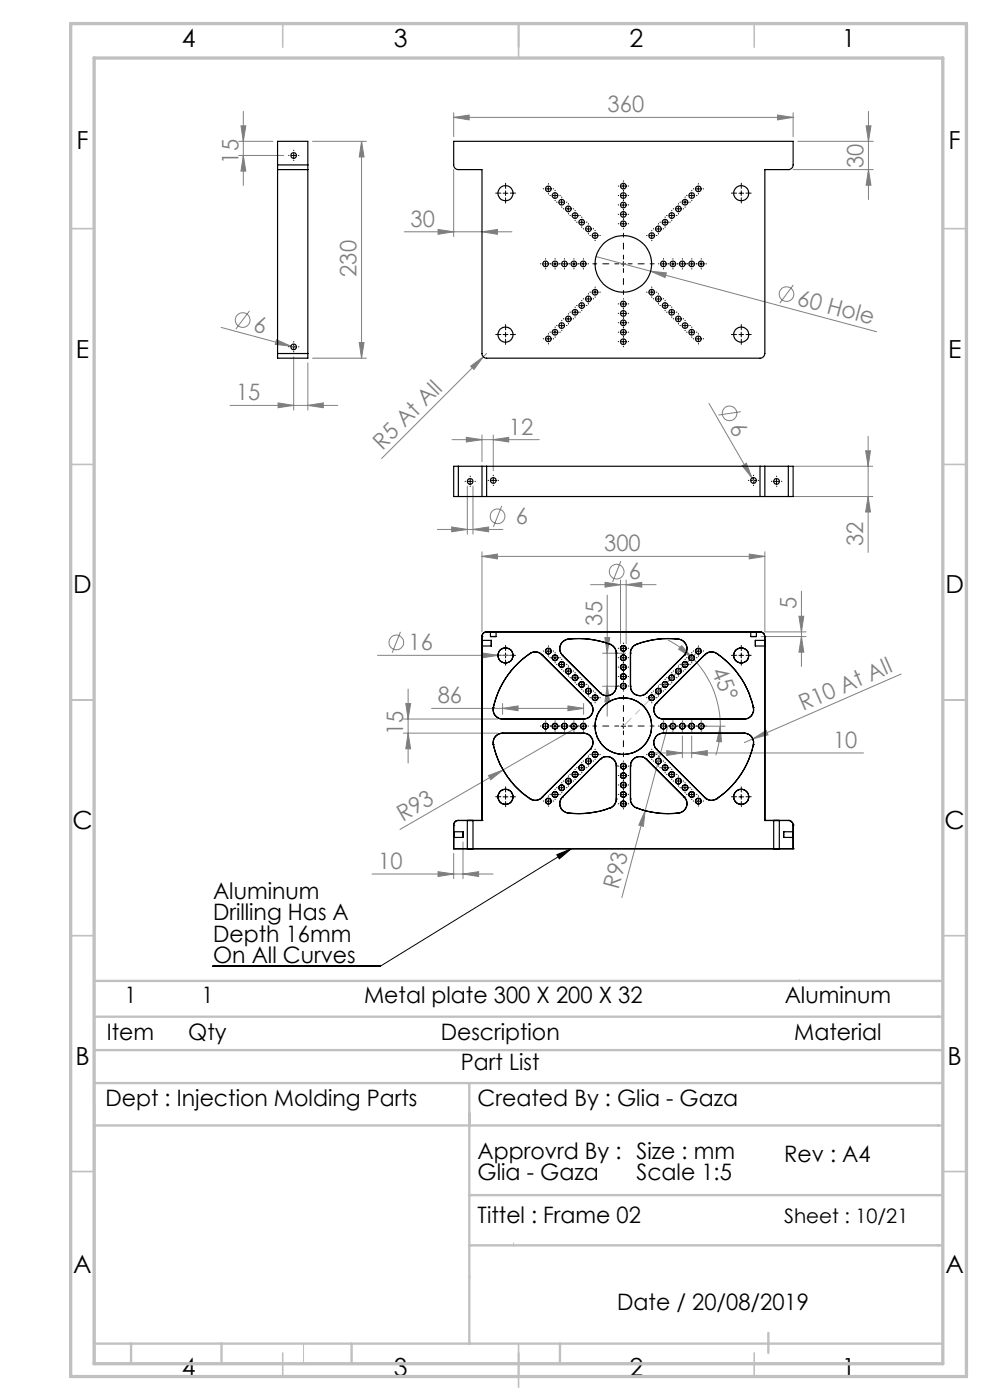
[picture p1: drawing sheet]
<svg xmlns="http://www.w3.org/2000/svg" width="210mm" height="297mm" viewBox="0 0 210 297" stroke-linecap="round" stroke-linejoin="round" font-family="sans-serif">
<g fill="none" stroke="#808080" stroke-width=".21">
<path d="M50.6 33h9.6M50.6 30h7.3M51.1 26.7h1l-.5 3.3zM51.6 33l.5 3.3h-1zM51.6 23.6v15.7M66.3 30h11.4M76.7 30l.5 3.3h-1zM76.7 30v46M96.2 24.9l3.3-.5v1zM96.2 23.9v5.1M96.2 36v14.2M96.2 24.9h72"/>
<path d="M164.9 24.4l3.3 .5-3.3 .5zM168.2 23.9v5.1M168.2 36h17M169.2 30h16M183.7 26.7h1l-.5 3.3zM184.2 36l.5 3.3h-1zM184.2 23.6v18.7M85.8 49.2h22.8M92.9 48.7l3.3 .5-3.3 .5zM102.2 49.2l3.3-.5v1zM126.4 54.4l11.6 3.1M138 57.5l3.4 .4-.3 1z"/>
<path d="M138 57.5l47.9 12.9M46.9 69.5l14.8 3.9M52.9 66l-2.9 3.8M58.7 72.1l3 1.3-3.3-.3zM61.7 73.4l1.2 .3M62.3 75.7v11.3M65.3 77v10M66.3 76h11.4M76.2 72.7h1l-.5 3.3zM99.8 77.7l2.7-2-2 2.7zM103.2 75l-22.2 22.3M168.3 60.5l-2.9 3.8"/>
<path d="M48.8 86h22.8M59 85.5l3.3 .5-3.3 .5zM65.3 86l3.3-.5v1zM95.9 93.3h18.5M98.9 92.8l3.3 .5-3.3 .5zM102.2 92.3v5.6M104.6 93.3l3.3-.5v1zM104.6 92.3v7.5M150.4 85.6l9.1 15.8M157.1 87.3l-4.7 .7M157.4 98.8l.9-.5 1.2 3.1zM168.2 98.9h16.9"/>
<path d="M183.6 95.6h1l-.4 3.3zM184.2 92.6v24.6M92.8 112.3h13.9M95.8 111.8l3.3 .5-3.3 .5zM99.1 103.1v10.2M100.3 112.3l3.3-.5v1zM100.3 103.1v10.2M102.2 118l3.3-.5v1.1zM102.2 117v17.1M102.2 118h60M106.4 107.3l-1.7 4.5M131.7 119.1l-1.8 4.4"/>
<path d="M158.9 117.5l3.3 .5-3.3 .6zM159.5 101.4l.6 1M162.2 117v17.1h8.8M168.2 105.3h16.9M184.2 105.3l.4 3.3h-1zM80.1 139h28.7M84.9 134.1l-1.7 4.4M102.3 138.5l3.3 .5-3.3 .6zM125.3 124h13.9M127.8 138.6h4.9M128.3 135.3h1l-.5 3.3zM128.3 123.5l3.3 .5-3.3 .6z"/>
<path d="M128.8 126.3v25.6M131.6 123v13.6M132.8 124l3.3-.5v1.1zM132.8 123v13.6M141.7 135.8a20.1 20.1 0 0 1 5.1 3.7M144.6 137l2.2 2.5-2.9-1.8zM146.8 139.5a20.4 20.4 0 0 1 6 14.6M147.5 138.8l-8.5 8.5M161.4 135h9.6M169.5 130.7h1l-.5 3.4zM170 135l.5 3.4h-1zM170 125.4v16"/>
<path d="M85.6 152.5h20M85.6 155.5h20M86.1 149.3h1l-.5 3.2zM86.6 146.2v15.7M86.6 155.5l.5 3.4h-1zM91.5 150.3h32.3M106.6 150.3l3.3-.5v1zM106.6 149.3v2.2M120.5 149.8l3.3 .5-3.3 .5zM122.8 154.1l-16.1 9.2M123.8 149.3v2.2M127.8 145.6h4.9"/>
<path d="M128.8 145.6l.5 3.3h-1zM138.4 159.7h44.8M139.7 154.1h14.1M141.4 159.2l3.3 .5-3.3 .6zM141.6 154.1l-9.7 36.3M144.7 156.1v4.7M146.7 159.7l3.3-.5v1.1zM146.7 156.1v4.7M152.8 154.1l.2 3.3-1-.1zM152.8 154.1a19.4 19.4 0 0 1-1 6.1M159.7 156.7l2.8-1.8 .4 1zM159.7 156.7l-1.8 .8"/>
<path d="M191.2 143l-31.5 13.7M98.2 178.6v7.8M103.6 164.5l3.1-1.2-2.6 2.1zM106.7 163.3l-21.9 12.7M136.8 172l-.3 3.3-1-.3zM78.9 185.4h25.7M92.9 184.9l3.3 .5-3.3 .5zM96.2 181v5.4M98.2 185.4l3.3-.5v1z"/>
<circle cx="51.5" cy="67.9" r="1.56"/>
<circle cx="166.8" cy="62.4" r="1.55"/>
<circle cx="154.8" cy="87.7" r="1.55"/>
<circle cx="105.5" cy="109.5" r="1.55"/>
<circle cx="84.1" cy="136.3" r="1.56"/>
<circle cx="130.8" cy="121.3" r="1.55"/>
</g>
<g fill="none" stroke="#000" stroke-width=".21">
<path d="M61.8 33h1M62.3 32.5v1M116.3 39.6v1M131.7 39.5h1M132.2 39v1M148.1 39.6v1M106.7 41h1M107.2 40.5v1M115.2 56h1M115.7 55.5v1M115.8 40.1h1M117.2 56h1"/>
<path d="M117.2 41.5h1M117.7 41v1M117.7 55.5v1M118.6 42.9h1.1M119.1 42.4v1M119.2 56h1M119.7 55.5v1M120.1 44.3h1M120.5 43.8v1M121.2 56h1M121.5 45.7h1M121.7 55.5v1"/>
<path d="M122 45.2v1M122.9 47.2h1M123.2 56h1M123.4 46.6v1.1M123.7 55.5v1M124.3 48.6h1M124.8 48v1.1M125.7 50h1M126.2 49.5v1M131.7 56h1M131.7 41.5h1M131.7 43.5h1"/>
<path d="M131.7 47.5h1M131.7 45.5h1M132.2 41v1M132.2 43v1M132.2 45v1M132.2 47v1M132.2 55.5v1M137.7 50h1M138.3 49.5v1M139.1 48.6h1.1M139.7 48v1.1M140.2 56h1"/>
<path d="M140.6 47.2h1M140.7 55.5v1M141.1 46.6v1.1M142 45.7h1M142.2 56h1M142.5 45.2v1M142.7 55.5v1M143.4 44.3h1M143.9 43.8v1M144.2 56h1M144.7 55.5v1M144.8 42.9h1"/>
<path d="M145.3 42.4v1M146.2 56h1M146.2 41.5h1M146.7 41v1M146.7 55.5v1M147.6 40.1h1M148.2 56h1M148.7 55.5v1M156.7 41h1M157.2 40.5v1M61.8 73.6h1M62.3 73.1v1"/>
<path d="M106.7 71h1M107.2 70.5v1M115.8 71.9h1M116.3 71.4v1M117.2 70.5h1M117.7 70v1M118.6 69.1h1.1M119.1 68.6v1M120.1 67.7h1M120.5 67.2v1M121.5 66.2h1M122 65.8v.9"/>
<path d="M122.9 64.8h1M123.4 64.3v1M124.3 63.4h1M124.8 62.9v1M125.7 62h1M126.2 61.5v1M131.7 64.5h1M131.7 66.5h1M131.7 70.5h1M131.7 68.5h1M131.7 72.5h1M132.2 64v1"/>
<path d="M132.2 66v1M132.2 68v1M132.2 70v1M132.2 72v1M137.7 62h1M138.3 61.5v1M139.1 63.4h1.1M139.7 62.9v1M140.6 64.8h1M141.1 64.3v1M142 66.2h1M142.5 65.8v.9"/>
<path d="M143.4 67.7h1M143.9 67.2v1M144.8 69.1h1M145.3 68.6v1M146.2 70.5h1M146.7 70v1M147.6 71.9h1M148.1 71.4v1M156.7 71h1M157.2 70.5v1M99.2 102.1h1M99.7 101.6v1"/>
<path d="M104.1 101.9h1M104.6 101.4v1M159.3 101.9h1M159.8 101.4v1M164.2 102.1h1M164.7 101.6v1M106.7 139h1M107.2 138.5v1.1M115.8 138.1h1M116.3 137.6v1M117.2 139.6h1M117.7 139.1v.9"/>
<path d="M131.7 139.6h1M131.7 137.5h1M132.2 137.1v.9M132.2 139v1M146.2 139.6h1M146.7 139.1v.9M147.6 138.1h1M148.1 137.6v1M156.7 139h1M157.2 138.5v1.1M115.2 154.1h1M115.7 153.5v1"/>
<path d="M117.2 154.1h1M117.7 153.5v1M118.6 141h1.1M119.1 140.5v1M119.2 154.1h1M119.7 153.5v1M120.1 142.4h1M120.5 141.9v1M121.2 154.1h1M121.5 143.8h1M121.7 153.5v1M122 143.3v1"/>
<path d="M122.9 145.2h1M123.2 154.1h1M123.4 144.7v1M123.7 153.5v1M124.3 146.6h1M124.8 146.1v1M125.7 148h1M126.2 147.5v1M126.2 159.6v.9M131.7 154.1h1M131.7 145.6h1M131.7 143.5h1"/>
<path d="M131.7 141.5h1M132.2 141v1.1M132.2 143v1M132.2 145.1v.9M132.2 153.5v1M137.7 148h1M138.3 147.5v1M138.3 159.6v.9M139.1 146.6h1.1M139.7 146.1v1M140.2 154.1h1M140.6 145.2h1"/>
<path d="M140.7 153.5v1M141.1 144.7v1M142 143.8h1M142.2 154.1h1M142.5 143.3v1M142.7 153.5v1M143.4 142.4h1M143.9 141.9v1M144.2 154.1h1M144.7 153.5v1M144.8 141h1M145.3 140.5v1"/>
<path d="M146.2 154.1h1M146.7 153.5v1M148.2 154.1h1M148.7 153.5v1M106.7 169h1M107.2 168.6v.9M115.8 170h1M116.3 169.4v1.1M117.2 168.6h1M117.7 168v1M118.6 167.1h1.1M119.1 166.6v1"/>
<path d="M120.1 165.7h1M120.5 165.2v1M121.5 164.3h1M122 163.8v1M122.9 162.9h1M123.4 162.4v1M124.3 161.5h1M124.8 161v1M125.7 160.1h1M131.7 168.6h1M131.7 166.5h1M131.7 170.5h1"/>
<path d="M131.7 162.6h1M131.7 164.5h1M132.2 162v1.1M132.2 164v1M132.2 166v1M132.2 168.1v.9M132.2 170v1.1M137.7 160.1h1M139.1 161.5h1.1M139.7 161v1M140.6 162.9h1M141.1 162.4v1"/>
<path d="M142 164.3h1M142.5 163.8v1M143.4 165.7h1M143.9 165.2v1M144.8 167.1h1M145.3 166.6v1M146.2 168.6h1M146.7 168v1M147.6 170h1M148.1 169.4v1.1M156.7 169h1M157.2 168.6v.9"/>
<path d="M118.1 181.3l3.1-1.2-2.6 2.1zM121.2 180.1l-40.6 24.9h-35.5"/>
</g>
<g fill="none" stroke="#000" stroke-width=".21" stroke-dasharray="15.2 1.3 1.3 1.3">
<path d="M61.3 33h-.1M62.3 32v-.1M62.3 34v.1M63.3 33h.1M107.2 40v-1.1M116.3 39.1v-.1M131.2 39.5h-.1M132.2 38.5v-.1M133.2 39.5h.1M148.2 39.1v-.1M157.2 40v-1.1M106.2 41h-1.1"/>
<path d="M107.2 42v1.1M108.2 41h1.1M114.7 56h-.1M115.3 40.1h-.1M115.7 55v-.1M115.7 57v.1M116.3 41.1v.1M116.7 56h-.1M116.7 56h.1M116.8 41.5h-.1M117.3 40.1h.1M117.7 55v-.1"/>
<path d="M117.7 57v.1M117.8 40.5v-.1M117.8 42.5v.1M118.2 42.9h-.1M118.7 56h-.1M118.7 56h.1M118.8 41.5h.1M119.2 41.9v-.1M119.2 43.9v.1M119.6 44.3h-.1M119.7 55v-.1M119.7 57v.1"/>
<path d="M120.2 42.9h.1M120.6 43.3v-.1M120.6 45.3v.1M120.7 56h.1M120.7 56h-.1M121 45.7h-.1M121.6 44.3h.1M121.7 55v-.1M121.7 57v.1M122 44.7v-.1M122 46.7v.1M122.4 47.1h-.1"/>
<path d="M122.7 56h-.1M122.7 56h.1M123 45.7h.1M123.4 46.1v-.1M123.4 48.1v.1M123.7 55v-.1M123.7 57v.1M123.8 48.5h-.1M124.4 47.1h.1M124.7 56h.1M124.8 47.5v-.1M124.8 49.5v.1"/>
<path d="M125.2 50h-.1M125.8 48.5h.1M126.2 49v-.1M126.2 51v.1M127.2 50h.1M131.2 43.5h-.1M131.2 41.5h-.1M131.2 47.5h-.1M131.2 45.5h-.1M132.2 42.5v-.1M132.2 44.5v.1M132.2 40.5v-.1"/>
<path d="M132.2 42.5v.1M132.2 40.5v.1M132.2 46.5v-.1M132.2 48.5v.1M132.2 44.5v-.1M132.2 46.5v.1M133.2 43.5h.1M133.2 41.5h.1M133.2 47.5h.1M133.2 45.5h.1M137.3 50h-.1M138.3 49v-.1"/>
<path d="M138.3 51v.1M138.7 48.5h-.1M139.3 50h.1M139.7 47.5v-.1M139.7 49.5v.1M139.7 56h-.1M140.1 47.1h-.1M140.7 48.5h.1M140.7 55v-.1M140.7 57v.1M141.1 46.1v-.1M141.1 48.1v.1"/>
<path d="M141.5 45.7h-.1M141.7 56h.1M141.7 56h-.1M142.1 47.1h.1M142.5 44.7v-.1M142.5 46.7v.1M142.7 55v-.1M142.7 57v.1M142.9 44.3h-.1M143.5 45.7h.1M143.7 56h.1M143.7 56h-.1"/>
<path d="M143.9 43.3v-.1M143.9 45.3v.1M144.3 42.9h-.1M144.7 55v-.1M144.7 57v.1M144.9 44.3h.1M145.3 41.9v-.1M145.3 43.9v.1M145.7 41.5h-.1M145.7 56h-.1M145.7 56h.1M146.3 42.9h.1"/>
<path d="M146.7 40.5v-.1M146.7 42.5v.1M146.7 55v-.1M146.7 57v.1M147.2 40.1h-.1M147.7 41.5h.1M147.7 56h.1M147.7 56h-.1M148.2 41.1v.1M148.7 55v-.1M148.7 57v.1M149.2 40.1h.1"/>
<path d="M149.7 56h.1M156.2 41h-1.1M157.2 42v1.1M158.2 41h1.1M61.3 73.6h-.1M62.3 72.6v-.1M62.3 74.6v.1M63.3 73.6h.1M106.2 71h-1.1M107.2 70v-1.1M107.2 72v1.1M108.2 71h1.1"/>
<path d="M115.3 71.9h-.1M116.3 70.9v-.1M116.3 72.9v.1M116.8 70.5h-.1M117.3 71.9h.1M117.8 69.5v-.1M117.8 71.5v.1M118.2 69.1h-.1M118.8 70.5h.1M119.2 68.1v-.1M119.2 70.1v.1M119.6 67.6h-.1"/>
<path d="M120.2 69.1h.1M120.6 66.6v-.1M120.6 68.6v.1M121 66.2h-.1M121.6 67.6h.1M122 65.2v-.1M122 67.2v.1M122.4 64.8h-.1M123 66.2h.1M123.4 63.8v-.1M123.4 65.8v.1M123.8 63.4h-.1"/>
<path d="M124.4 64.8h.1M124.8 62.4v-.1M124.8 64.4v.1M125.2 62h-.1M125.8 63.4h.1M126.2 61v-.1M126.2 63v.1M127.2 62h.1M131.2 64.5h-.1M131.2 66.5h-.1M131.2 68.5h-.1M131.2 70.5h-.1"/>
<path d="M131.2 72.5h-.1M132.2 63.5v-.1M132.2 65.5v.1M132.2 65.5v-.1M132.2 67.5v.1M132.2 67.5v-.1M132.2 69.5v.1M132.2 69.5v-.1M132.2 71.5v.1M132.2 71.5v-.1M132.2 73.5v.1M133.2 64.5h.1"/>
<path d="M133.2 66.5h.1M133.2 68.5h.1M133.2 70.5h.1M133.2 72.5h.1M137.3 62h-.1M138.3 61v-.1M138.3 63v.1M138.7 63.4h-.1M139.3 62h.1M139.7 62.4v-.1M139.7 64.4v.1M140.1 64.8h-.1"/>
<path d="M140.7 63.4h.1M141.1 63.8v-.1M141.1 65.8v.1M141.5 66.2h-.1M142.1 64.8h.1M142.5 65.2v-.1M142.5 67.2v.1M142.9 67.6h-.1M143.5 66.2h.1M143.9 66.6v-.1M143.9 68.6v.1M144.3 69.1h-.1"/>
<path d="M144.9 67.6h.1M145.3 68.1v-.1M145.3 70.1v.1M145.7 70.5h-.1M146.3 69.1h.1M146.7 69.5v-.1M146.7 71.5v.1M147.2 71.9h-.1M147.7 70.5h.1M148.2 70.9v-.1M148.2 72.9v.1M149.2 71.9h.1"/>
<path d="M156.2 71h-1.1M157.2 70v-1.1M157.2 72v1.1M158.2 71h1.1M98.7 102.1h-.1M99.7 101.1v-.1M99.7 103.1v.1M100.7 102.1h.1M103.6 101.9h-.1M104.6 100.9v-.1M104.6 102.9v.1M105.6 101.9h.1"/>
<path d="M158.8 101.9h-.1M159.8 100.9v-.1M159.8 102.9v.1M160.8 101.9h.1M163.7 102.1h-.1M164.7 101.1v-.1M164.7 103.1v.1M165.7 102.1h.1M106.2 139h-1.1M107.2 138v-1.1M108.2 139h1.1M115.3 138.1h-.1"/>
<path d="M116.3 137.1v-.1M116.3 139.1v.1M116.8 139.5h-.1M117.3 138.1h.1M117.8 138.5v-.1M118.8 139.5h.1M119.2 139.9v-.1M131.2 139.5h-.1M131.2 137.5h-.1M132.2 138.5v-.1M132.2 136.5v-.1M132.2 138.5v.1"/>
<path d="M133.2 139.5h.1M133.2 137.5h.1M145.3 139.9v-.1M145.7 139.5h-.1M146.7 138.5v-.1M147.2 138.1h-.1M147.7 139.5h.1M148.2 137.1v-.1M148.2 139.1v.1M149.2 138.1h.1M156.2 139h-1.1M157.2 138v-1.1"/>
<path d="M158.2 139h1.1M107.2 140v1.1M114.7 154h-.1M115.7 153v-.1M115.7 155v.1M116.7 154h-.1M116.7 154h.1M117.7 153v-.1M117.7 155v.1M117.8 140.5v.1M118.2 140.9h-.1M118.7 154h-.1"/>
<path d="M118.7 154h.1M119.2 141.9v.1M119.6 142.4h-.1M119.7 153v-.1M119.7 155v.1M120.2 140.9h.1M120.6 141.4v-.1M120.6 143.4v.1M120.7 154h.1M120.7 154h-.1M121 143.8h-.1M121.6 142.4h.1"/>
<path d="M121.7 153v-.1M121.7 155v.1M122 142.8v-.1M122 144.8v.1M122.4 145.2h-.1M122.7 154h-.1M122.7 154h.1M123 143.8h.1M123.4 144.2v-.1M123.4 146.2v.1M123.7 153v-.1M123.7 155v.1"/>
<path d="M123.8 146.6h-.1M124.4 145.2h.1M124.7 154h.1M124.8 145.6v-.1M124.8 147.6v.1M125.2 148h-.1M125.8 146.6h.1M126.2 147v-.1M126.2 149v.1M126.2 159v-.1M127.2 148h.1M131.2 145.5h-.1"/>
<path d="M131.2 143.5h-.1M131.2 141.5h-.1M132.2 144.5v-.1M132.2 146.5v.1M132.2 142.5v-.1M132.2 144.5v.1M132.2 140.5v-.1M132.2 142.5v.1M132.2 140.5v.1M133.2 145.5h.1M133.2 143.5h.1M133.2 141.5h.1"/>
<path d="M137.3 148h-.1M138.3 147v-.1M138.3 149v.1M138.3 159v-.1M138.7 146.6h-.1M139.3 148h.1M139.7 145.6v-.1M139.7 147.6v.1M139.7 154h-.1M140.1 145.2h-.1M140.7 146.6h.1M140.7 153v-.1"/>
<path d="M140.7 155v.1M141.1 144.2v-.1M141.1 146.2v.1M141.5 143.8h-.1M141.7 154h.1M141.7 154h-.1M142.1 145.2h.1M142.5 142.8v-.1M142.5 144.8v.1M142.7 153v-.1M142.7 155v.1M142.9 142.4h-.1"/>
<path d="M143.5 143.8h.1M143.7 154h.1M143.7 154h-.1M143.9 141.4v-.1M143.9 143.4v.1M144.3 140.9h-.1M144.7 153v-.1M144.7 155v.1M144.9 142.4h.1M145.3 141.9v.1M145.7 154h-.1M145.7 154h.1"/>
<path d="M146.3 140.9h.1M146.7 140.5v.1M146.7 153v-.1M146.7 155v.1M147.7 154h.1M147.7 154h-.1M148.7 153v-.1M148.7 155v.1M149.7 154h.1M157.2 140v1.1M106.2 169h-1.1M107.2 168v-1.1"/>
<path d="M107.2 170v1.1M108.2 169h1.1M115.3 169.9h-.1M116.3 168.9v-.1M116.3 170.9v.1M116.8 168.5h-.1M117.3 169.9h.1M117.8 167.5v-.1M117.8 169.5v.1M118.2 167.1h-.1M118.8 168.5h.1M119.2 166.1v-.1"/>
<path d="M119.2 168.1v.1M119.6 165.7h-.1M120.2 167.1h.1M120.6 164.7v-.1M120.6 166.7v.1M121 164.3h-.1M121.6 165.7h.1M122 163.3v-.1M122 165.3v.1M122.4 162.9h-.1M123 164.3h.1M123.4 161.9v-.1"/>
<path d="M123.4 163.9v.1M123.8 161.4h-.1M124.4 162.9h.1M124.8 160.4v-.1M124.8 162.4v.1M125.2 160h-.1M125.8 161.4h.1M126.2 161v.1M127.2 160h.1M131.2 166.5h-.1M131.2 168.5h-.1M131.2 170.5h-.1"/>
<path d="M131.2 162.5h-.1M131.2 164.5h-.1M132.2 165.5v-.1M132.2 167.5v.1M132.2 167.5v-.1M132.2 169.5v.1M132.2 169.5v-.1M132.2 171.5v.1M132.2 161.5v-.1M132.2 163.5v.1M132.2 163.5v-.1M132.2 165.5v.1"/>
<path d="M133.2 166.5h.1M133.2 168.5h.1M133.2 170.5h.1M133.2 162.5h.1M133.2 164.5h.1M137.3 160h-.1M138.3 161v.1M138.7 161.4h-.1M139.3 160h.1M139.7 160.4v-.1M139.7 162.4v.1M140.1 162.9h-.1"/>
<path d="M140.7 161.4h.1M141.1 161.9v-.1M141.1 163.9v.1M141.5 164.3h-.1M142.1 162.9h.1M142.5 163.3v-.1M142.5 165.3v.1M142.9 165.7h-.1M143.5 164.3h.1M143.9 164.7v-.1M143.9 166.7v.1M144.3 167.1h-.1"/>
<path d="M144.9 165.7h.1M145.3 166.1v-.1M145.3 168.1v.1M145.7 168.5h-.1M146.3 167.1h.1M146.7 167.5v-.1M146.7 169.5v.1M147.2 169.9h-.1M147.7 168.5h.1M148.2 168.9v-.1M148.2 170.9v.1M149.2 169.9h.1"/>
<path d="M156.2 169h-1.1M157.2 168v-1.1M157.2 170v1.1M158.2 169h1.1"/>
</g>
<path d="M131.2 56h-5.5M132.2 55v-5.5M132.2 57v5.5M133.2 56h5.5M131.2 154h-5.5M132.2 153v-5.5M132.2 155v5.5M133.2 154h5.5" fill="none" stroke="#000" stroke-width=".21" stroke-dasharray="15.2 1.3 1.3 1.3" stroke-dashoffset="14.4"/>
<path d="M138.3 148l-6.1 6" fill="none" stroke="#c0c0c0" stroke-width=".21" stroke-dasharray="15.2 1.3 1.3 1.3" stroke-dashoffset="12.9"/>
<path d="M169.6 207.8l.2 .3M99.6 229.8v23.7M108.9 263.7v.7M64.4 285v4.3" fill="none" stroke="#c0c0c0" stroke-width=".21"/>
<g fill="none" stroke="#c0c0c0" stroke-width=".35">
<path d="M60 5v5M110 5v7.3M160 5v5M15 48.5h5M200 48.5h5M15 98.5h5M200 98.5h5M15 148.5h5M200 148.5h5M15 198.5h5M200 198.5h5M15 248.5h5"/>
<path d="M200 248.5h5M60 287v5M110 285v9.3M160 287v5"/>
</g>
<g fill="none" stroke="#c0c0c0" stroke-width=".5">
<path d="M20 215.7h180M20 208.1h180M20 229.8h180M20 234v55.3M20 238.8h180M20 222.8h180M99.6 229.8v55.2M99.6 253.5h100.4M99.6 264.2h100.4M20 285h180M27.8 285v4.3M47 285v4.3"/>
<path d="M74.6 285v4.3M118.8 285v4.3M163 282.8v4.2"/>
</g>
<path d="M15 5h190v287h-190zM20 12.3h180v277h-180z" fill="none" stroke="#c0c0c0" stroke-width=".7"/>
<path d="M118.1 181.3l3.1-1.2-2.6 2.1z" fill="#000"/>
<g fill="#808080">
<path d="M157.4 98.8l.9-.5 1.2 3.1z"/>
<path d="M58.7 72.1l3 1.3-3.3-.3z"/>
<path d="M102.3 138.5l3.3 .5-3.3 .6z"/>
<path d="M159.7 156.7l2.8-1.8 .4 1z"/>
<path d="M103.6 164.5l3.1-1.2-2.6 2.1z"/>
<path d="M99.8 77.7l2.7-2-2 2.7z"/>
<path d="M136.8 172l-.3 3.3-1-.3z"/>
<path d="M138 57.5l3.4 .4-.3 1z"/>
<path d="M152.8 154.1l.2 3.3-1-.1zM144.6 137l2.2 2.5-2.9-1.8z"/>
<path d="M158.9 117.5l3.3 .5-3.3 .6zM102.2 118l3.3-.5v1.1z"/>
<path d="M96.2 24.9l3.3-.5v1zM164.9 24.4l3.3 .5-3.3 .5zM95.8 111.8l3.3 .5-3.3 .5zM100.3 112.3l3.3-.5v1zM98.9 92.8l3.3 .5-3.3 .5zM104.6 93.3l3.3-.5v1zM128.3 123.5l3.3 .5-3.3 .6zM132.8 124l3.3-.5v1.1zM141.4 159.2l3.3 .5-3.3 .6zM146.7 159.7l3.3-.5v1.1z"/>
<path d="M92.9 48.7l3.3 .5-3.3 .5zM102.2 49.2l3.3-.5v1z"/>
<path d="M92.9 184.9l3.3 .5-3.3 .5zM98.2 185.4l3.3-.5v1z"/>
<path d="M120.5 149.8l3.3 .5-3.3 .5zM106.6 150.3l3.3-.5v1z"/>
<path d="M128.8 145.6l.5 3.3h-1zM128.3 135.3h1l-.5 3.3z"/>
<path d="M170 135l.5 3.4h-1zM169.5 130.7h1l-.5 3.4zM51.6 33l.5 3.3h-1zM51.1 26.7h1l-.5 3.3z"/>
<path d="M76.7 30l.5 3.3h-1zM76.2 72.7h1l-.5 3.3z"/>
<path d="M183.7 26.7h1l-.5 3.3zM184.2 36l.5 3.3h-1zM183.6 95.6h1l-.4 3.3zM184.2 105.3l.4 3.3h-1zM86.1 149.3h1l-.5 3.2zM86.6 155.5l.5 3.4h-1z"/>
<path d="M59 85.5l3.3 .5-3.3 .5zM65.3 86l3.3-.5v1z"/>
</g>
<g fill="none" stroke="#000" stroke-width=".25">
<path d="M58.9 35v1M58.9 35v-5h6.4v5M58.9 36h6.4M58.9 35h6.4M58.9 36v39M65.3 35v1M65.3 36v39M96.2 30h72v5a1.02 1.02 0 0 1-1 1h-5v39a1.02 1.02 0 0 1-1 1h-58a.96 .96 0 0 1-1-1v-39h-5a.96 .96 0 0 1-1-1zM58.9 75v1h6.4v-1M58.9 75h6.4M97.2 98.9h-1v6.4h1M97.2 98.9h5"/>
<path d="M97.2 98.9v6.4M102.2 98.9h1M102.2 98.9v6.4M103.2 98.9v6.4M103.2 98.9h58M161.2 98.9h1M161.2 98.9v6.4M162.2 98.9v6.4M162.2 98.9h5M167.2 98.9h1v6.4h-1M167.2 98.9v6.4M97.2 105.3h5"/>
<path d="M102.2 105.3h1M103.2 105.3h58M161.2 105.3h1M162.2 105.3h5M102.2 135h.1M102.2 135.9v1.2zM102.2 135v39.1M102.2 137.1h2M102.2 135.9h2M103.2 134.1h.1M103.2 134.1a.96 .96 0 0 0-1 .9M103.2 134.1h58"/>
<path d="M104 134.1h1.2zM104 135h1.2zM104 134.1v.9M104.2 135.9v1.2zM105.2 134.1v.9M112.4 138.6h.1M112.4 138.6a18.8 18.8 0 0 0-7.8 11.5M112.4 138.6a2.01 2.01 0 0 1 2.5 .3M114.9 138.9h.1M114.9 138.9l10.3 10.2M119.3 139h.1M119.3 139l8 8"/>
<path d="M120.5 135.6h.1M120.5 135.6a18.8 18.8 0 0 1 8.9 1.1M120.5 135.6a2.04 2.04 0 0 0-1.2 3.4M129.4 136.7h.1M129.4 136.7a2 2 0 0 1 1.3 1.9M130.7 138.6h.1M130.7 138.6v7M133.7 138.6h.1M133.7 138.6v7M135 136.7h.1M135 136.7a2.04 2.04 0 0 0-1.3 1.9M144 135.6a2.02 2.02 0 0 1 1.6 1.4 2.02 2.02 0 0 1-.5 2"/>
<path d="M144 135.6a18.8 18.8 0 0 0-9 1.1M144 135.6h.1M145.1 139h.1M145.1 139l-8 8M149.5 138.9l-10.2 10.2M149.5 138.9h.1M152 138.6h.1M152 138.6a18.9 18.9 0 0 1 7.8 11.5M152 138.6a2.06 2.06 0 0 0-2.5 .3M159.2 134.1h1.2zM159.2 135h1.2zM159.2 134.1v.9"/>
<path d="M160.2 135.9v1.2zM160.2 137.1h2M160.2 135.9h2M160.4 134.1v.9M161.2 134.1h.1M161.2 134.1a1.02 1.02 0 0 1 1 .9M162.2 135.9v1.2zM162.2 135h.1M162.2 135v39.1M104.6 150.1h.1M104.6 158h.1M104.6 150.1a2.03 2.03 0 0 0 2 2.4"/>
<path d="M104.6 158a18.8 18.8 0 0 0 7.8 11.4M106.6 152.5h.1M106.6 155.5h.1M106.6 155.5a2.03 2.03 0 0 0-2 2.5M106.6 155.5h17.2M106.6 152.5h17.2M123.8 152.5h.1M123.8 155.5h.1M123.8 155.5a2.01 2.01 0 0 1 1.8 1.3 2.01 2.01 0 0 1-.4 2.2M125.2 149.1h.1M125.2 159h.1M125.2 149.1a2.01 2.01 0 0 1 .4 2.2 2.01 2.01 0 0 1-1.8 1.2"/>
<path d="M125.2 159l-10.3 10.2M127.3 147h.1M130.7 145.6a2.01 2.01 0 0 1-1.2 1.8 2.01 2.01 0 0 1-2.2-.4M130.7 145.6h.1M133.7 145.6a1.98 1.98 0 0 0 1.3 1.8 1.98 1.98 0 0 0 2.1-.4M133.7 145.6h.1M137.1 147h.1M139.3 159h.1M139.3 149.1h.1M139.3 149.1a2.01 2.01 0 0 0-.5 2.2 2.01 2.01 0 0 0 1.9 1.2M139.3 159l10.2 10.2M140.7 155.5h.1"/>
<path d="M140.7 152.5h.1M140.7 155.5a2.01 2.01 0 0 0-1.8 1.3 2.01 2.01 0 0 0 .4 2.2M140.7 155.5h17.2M140.7 152.5h17.2M157.9 155.5h.1M157.9 152.5h.1M157.9 155.5a1.99 1.99 0 0 1 1.9 2.5M159.8 158h.1M159.8 150.1h.1M159.8 158a18.5 18.5 0 0 1-7.8 11.4M159.8 150.1a1.99 1.99 0 0 1-1.9 2.4M96.2 175h.1"/>
<path d="M96.2 176.5v1.2zM96.2 175v5.1M96.2 176.5h2M96.2 177.7h2M97.2 174.1h.1M97.2 174.1a.96 .96 0 0 0-1 .9M97.2 174.1h5M98.2 176.5v1.2zM99.1 174.1h1.2zM99.1 174.1v6M100.3 174.1v6M102.2 174.1h.1"/>
<path d="M112.4 169.4h.1M114.9 169.2h.1M114.9 169.2a1.89 1.89 0 0 1-2.5 .2M119.3 169.1h.1M119.3 169.1a1.99 1.99 0 0 0-.5 2 1.99 1.99 0 0 0 1.7 1.4M120.5 172.5h.1M127.3 161.1h.1M127.3 161.1a2.01 2.01 0 0 1 2.2-.5 2.01 2.01 0 0 1 1.2 1.9M127.3 161.1l-8 8M129.4 171.4h.1M129.4 171.4a18.8 18.8 0 0 1-8.9 1.1M130.7 169.5a2 2 0 0 1-1.3 1.9"/>
<path d="M130.7 169.5h.1M130.7 162.5h.1M130.7 162.5v7M133.7 169.5a2.04 2.04 0 0 0 1.3 1.9M133.7 169.5h.1M133.7 162.5h.1M133.7 162.5v7M135 171.4h.1M135 171.4a18.8 18.8 0 0 0 9 1.1M137.1 161.1h.1M137.1 161.1a1.99 1.99 0 0 0-2.1-.5 1.99 1.99 0 0 0-1.3 1.9M137.1 161.1l8 8"/>
<path d="M144 172.5h.1M145.1 169.1h.1M145.1 169.1a1.99 1.99 0 0 1 .5 2 1.99 1.99 0 0 1-1.6 1.4M149.5 169.2a1.94 1.94 0 0 0 2.5 .2M149.5 169.2h.1M152 169.4h.1M162.2 174.1h.1M162.2 174.1h5M164.1 174.1h1.2zM164.1 174.1v6M165.3 174.1v6M166.2 176.5v1.2z"/>
<path d="M166.2 176.5h2M166.2 177.7h2M167.2 174.1h.1M167.2 174.1a1.02 1.02 0 0 1 1 .9M168.2 176.5v1.2zM168.2 175h.1M168.2 175v5.1M96.2 180.1h.1M96.2 180.1h72M99.1 180.1h1.2zM164.1 180.1h1.2zM168.2 180.1h.1"/>
<circle cx="62.3" cy="33" r=".6"/>
<circle cx="132.2" cy="39.5" r=".6"/>
<circle cx="107.2" cy="41" r="1.61"/>
<circle cx="115.7" cy="56" r=".6"/>
<circle cx="116.3" cy="40.1" r=".6"/>
<circle cx="117.7" cy="41.5" r=".6"/>
<circle cx="117.7" cy="56" r=".6"/>
<circle cx="119.1" cy="42.9" r=".6"/>
<circle cx="119.7" cy="56" r=".6"/>
<circle cx="120.5" cy="44.3" r=".6"/>
<circle cx="121.7" cy="56" r=".6"/>
<circle cx="122" cy="45.7" r=".6"/>
<circle cx="123.4" cy="47.1" r=".6"/>
<circle cx="123.7" cy="56" r=".6"/>
<circle cx="124.8" cy="48.5" r=".6"/>
<circle cx="126.2" cy="50" r=".6"/>
<circle cx="132.2" cy="56" r="6"/>
<circle cx="132.2" cy="47.5" r=".6"/>
<circle cx="132.2" cy="43.5" r=".6"/>
<circle cx="132.2" cy="45.5" r=".6"/>
<circle cx="132.2" cy="41.5" r=".6"/>
<circle cx="138.3" cy="50" r=".6"/>
<circle cx="139.7" cy="48.5" r=".6"/>
<circle cx="140.7" cy="56" r=".6"/>
<circle cx="141.1" cy="47.1" r=".6"/>
<circle cx="142.5" cy="45.7" r=".6"/>
<circle cx="142.7" cy="56" r=".6"/>
<circle cx="143.9" cy="44.3" r=".6"/>
<circle cx="144.7" cy="56" r=".6"/>
<circle cx="145.3" cy="42.9" r=".6"/>
<circle cx="146.7" cy="41.5" r=".6"/>
<circle cx="146.7" cy="56" r=".6"/>
<circle cx="148.1" cy="40.1" r=".6"/>
<circle cx="148.7" cy="56" r=".6"/>
<circle cx="157.2" cy="41" r="1.6"/>
<circle cx="62.3" cy="73.6" r=".6"/>
<circle cx="107.2" cy="71" r="1.61"/>
<circle cx="116.3" cy="71.9" r=".6"/>
<circle cx="117.7" cy="70.5" r=".6"/>
<circle cx="119.1" cy="69.1" r=".6"/>
<circle cx="120.5" cy="67.7" r=".6"/>
<circle cx="122" cy="66.3" r=".6"/>
<circle cx="123.4" cy="64.8" r=".6"/>
<circle cx="124.8" cy="63.4" r=".6"/>
<circle cx="126.2" cy="62" r=".6"/>
<circle cx="132.2" cy="72.5" r=".6"/>
<circle cx="132.2" cy="66.5" r=".6"/>
<circle cx="132.2" cy="64.5" r=".6"/>
<circle cx="132.2" cy="70.5" r=".6"/>
<circle cx="132.2" cy="68.5" r=".6"/>
<circle cx="138.3" cy="62" r=".6"/>
<circle cx="139.7" cy="63.4" r=".6"/>
<circle cx="141.1" cy="64.8" r=".6"/>
<circle cx="142.5" cy="66.3" r=".6"/>
<circle cx="143.9" cy="67.7" r=".6"/>
<circle cx="145.3" cy="69.1" r=".6"/>
<circle cx="146.7" cy="70.5" r=".6"/>
<circle cx="148.1" cy="71.9" r=".6"/>
<circle cx="157.2" cy="71" r="1.6"/>
<circle cx="99.7" cy="102.1" r=".6"/>
<circle cx="104.6" cy="101.9" r=".6"/>
<circle cx="159.8" cy="101.9" r=".6"/>
<circle cx="164.7" cy="102.1" r=".6"/>
<circle cx="107.2" cy="139" r="1.6"/>
<circle cx="116.3" cy="138.1" r=".6"/>
<circle cx="117.7" cy="139.5" r=".6"/>
<circle cx="132.2" cy="137.5" r=".6"/>
<circle cx="132.2" cy="139.5" r=".6"/>
<circle cx="146.7" cy="139.5" r=".6"/>
<circle cx="148.1" cy="138.1" r=".6"/>
<circle cx="157.2" cy="139" r="1.59"/>
<circle cx="115.7" cy="154" r=".6"/>
<circle cx="117.7" cy="154" r=".6"/>
<circle cx="119.1" cy="141" r=".6"/>
<circle cx="119.7" cy="154" r=".6"/>
<circle cx="120.5" cy="142.4" r=".6"/>
<circle cx="121.7" cy="154.1" r=".6"/>
<circle cx="122" cy="143.8" r=".6"/>
<circle cx="123.4" cy="145.2" r=".6"/>
<circle cx="123.7" cy="154" r=".6"/>
<circle cx="124.8" cy="146.6" r=".6"/>
<circle cx="126.2" cy="148" r=".59"/>
<circle cx="132.2" cy="143.5" r=".6"/>
<circle cx="132.2" cy="145.5" r=".6"/>
<circle cx="132.2" cy="141.6" r=".6"/>
<circle cx="132.2" cy="154" r="6"/>
<circle cx="138.3" cy="148" r=".59"/>
<circle cx="139.7" cy="146.6" r=".6"/>
<circle cx="140.7" cy="154" r=".6"/>
<circle cx="141.1" cy="145.2" r=".6"/>
<circle cx="142.5" cy="143.8" r=".6"/>
<circle cx="142.7" cy="154" r=".6"/>
<circle cx="143.9" cy="142.4" r=".6"/>
<circle cx="144.7" cy="154.1" r=".6"/>
<circle cx="145.3" cy="141" r=".6"/>
<circle cx="146.7" cy="154" r=".6"/>
<circle cx="148.7" cy="154" r=".6"/>
<circle cx="107.2" cy="169" r="1.61"/>
<circle cx="116.3" cy="170" r=".6"/>
<circle cx="117.7" cy="168.5" r=".6"/>
<circle cx="119.1" cy="167.1" r=".6"/>
<circle cx="120.5" cy="165.7" r=".6"/>
<circle cx="122" cy="164.3" r=".59"/>
<circle cx="123.4" cy="162.9" r=".6"/>
<circle cx="124.8" cy="161.5" r=".6"/>
<circle cx="126.2" cy="160" r=".6"/>
<circle cx="132.2" cy="162.5" r=".6"/>
<circle cx="132.2" cy="166.5" r=".6"/>
<circle cx="132.2" cy="168.5" r=".6"/>
<circle cx="132.2" cy="170.6" r=".6"/>
<circle cx="132.2" cy="164.5" r=".59"/>
<circle cx="138.3" cy="160" r=".6"/>
<circle cx="139.7" cy="161.5" r=".6"/>
<circle cx="141.1" cy="162.9" r=".6"/>
<circle cx="142.5" cy="164.3" r=".59"/>
<circle cx="143.9" cy="165.7" r=".6"/>
<circle cx="145.3" cy="167.1" r=".6"/>
<circle cx="146.7" cy="168.5" r=".6"/>
<circle cx="148.1" cy="170" r=".6"/>
<circle cx="157.2" cy="169" r="1.6"/>
</g>
<g font-size="5.3">
<text x="38.5" y="9.9">4</text>
<text x="83.5" y="9.9">3</text>
<text x="133.6" y="9.9">2</text>
<text x="178.6" y="9.9">1</text>
<text x="16.2" y="31.6">F</text>
<text x="201.2" y="31.6">F</text>
<text x="16.1" y="75.9">E</text>
<text x="201.1" y="75.9">E</text>
<text x="15.5" y="125.9">D</text>
<text x="200.5" y="125.9">D</text>
<text x="15.4" y="175.9">C</text>
<text x="200.4" y="175.9">C</text>
<text x="16" y="225.9">B</text>
<text x="201" y="225.9">B</text>
<text x="15.5" y="270.1">A</text>
<text x="200.5" y="270.1">A</text>
<text x="38.5" y="291.9">4</text>
<text x="83.5" y="291.9">3</text>
<text x="133.6" y="291.9">2</text>
<text x="178.6" y="291.9">1</text>
</g>
<g font-size="4.8" fill="#808080">
<text x="128.9" y="23.8">360</text>
<text x="50.6" y="34.7" transform="rotate(-90 50.6 34.7)">15</text>
<text x="183.2" y="35.7" transform="rotate(-90 183.2 35.7)">30</text>
<text x="87.1" y="48.1">30</text>
<text x="75.6" y="58.7" transform="rotate(-90 75.6 58.7)">230</text>
<text x="168.9" y="64.6" transform="rotate(15 168.9 64.6)">60 Hole</text>
<text x="53.5" y="70.1" transform="rotate(15 53.5 70.1)">6</text>
<text x="50.1" y="84.9">15</text>
<text x="81.1" y="95.6" transform="rotate(-45 81.1 95.6)">R5 At All</text>
<text x="107.9" y="92.2">12</text>
<text x="154.6" y="90.7" transform="rotate(60 154.6 90.7)">6</text>
<text x="109.4" y="111.2">6</text>
<text x="128.2" y="116.9">300</text>
<text x="183.1" y="115.9" transform="rotate(-90 183.1 115.9)">32</text>
<text x="133.4" y="122.9">6</text>
<text x="168.9" y="129.3" transform="rotate(-90 168.9 129.3)">5</text>
<text x="86.7" y="137.9">16</text>
<text x="127.8" y="132.7" transform="rotate(-90 127.8 132.7)">35</text>
<text x="150.8" y="142.4" transform="rotate(67 150.8 142.4)">45°</text>
<text x="92.9" y="149.2">86</text>
<text x="85.5" y="155.9" transform="rotate(-90 85.5 155.9)">15</text>
<text x="170.4" y="150.9" transform="rotate(-24 170.4 150.9)">R10 At All</text>
<text x="176.7" y="158.6">10</text>
<text x="85.5" y="174.4" transform="rotate(-30 85.5 174.4)">R93</text>
<text x="80.2" y="184.3">10</text>
<text x="131.2" y="188.9" transform="rotate(-75 131.2 188.9)">R93</text>
</g>
<g font-size="4.8">
<text x="45.2" y="190.7">Aluminum</text>
<text x="45.2" y="195.3">Drilling Has A</text>
<text x="45.2" y="199.8">Depth 16mm</text>
<text x="45.2" y="204.3">On All Curves</text>
<text x="26.4" y="212.7">1</text>
<text x="42.7" y="212.7">1</text>
<text x="77.2" y="212.7">Metal plate 300 X 200 X 32</text>
<text x="166.5" y="212.7">Aluminum</text>
<text x="22.7" y="220.7">Item</text>
<text x="39.9" y="220.7">Qty</text>
<text x="93.5" y="220.7">Description</text>
<text x="168.5" y="220.7">Material</text>
<text x="97.8" y="226.9">Part List</text>
<text x="22.4" y="234.7">Dept : Injection Molding Parts</text>
<text x="101.3" y="234.7">Created By : Glia - Gaza</text>
<text x="101.3" y="245.8">Approvrd By : Size : mm</text>
<text x="101.3" y="250.3">Glia - Gaza</text>
<text x="135" y="250.3">Scale 1:5</text>
<text x="166.3" y="246.5">Rev : A4</text>
<text x="101.3" y="259.5">Tittel : Frame 02</text>
<text x="130.9" y="277.8">Date / 20/08/2019</text>
</g>
<text font-size="4.2" x="166.3" y="259.5">Sheet : 10/21</text>
</svg>
